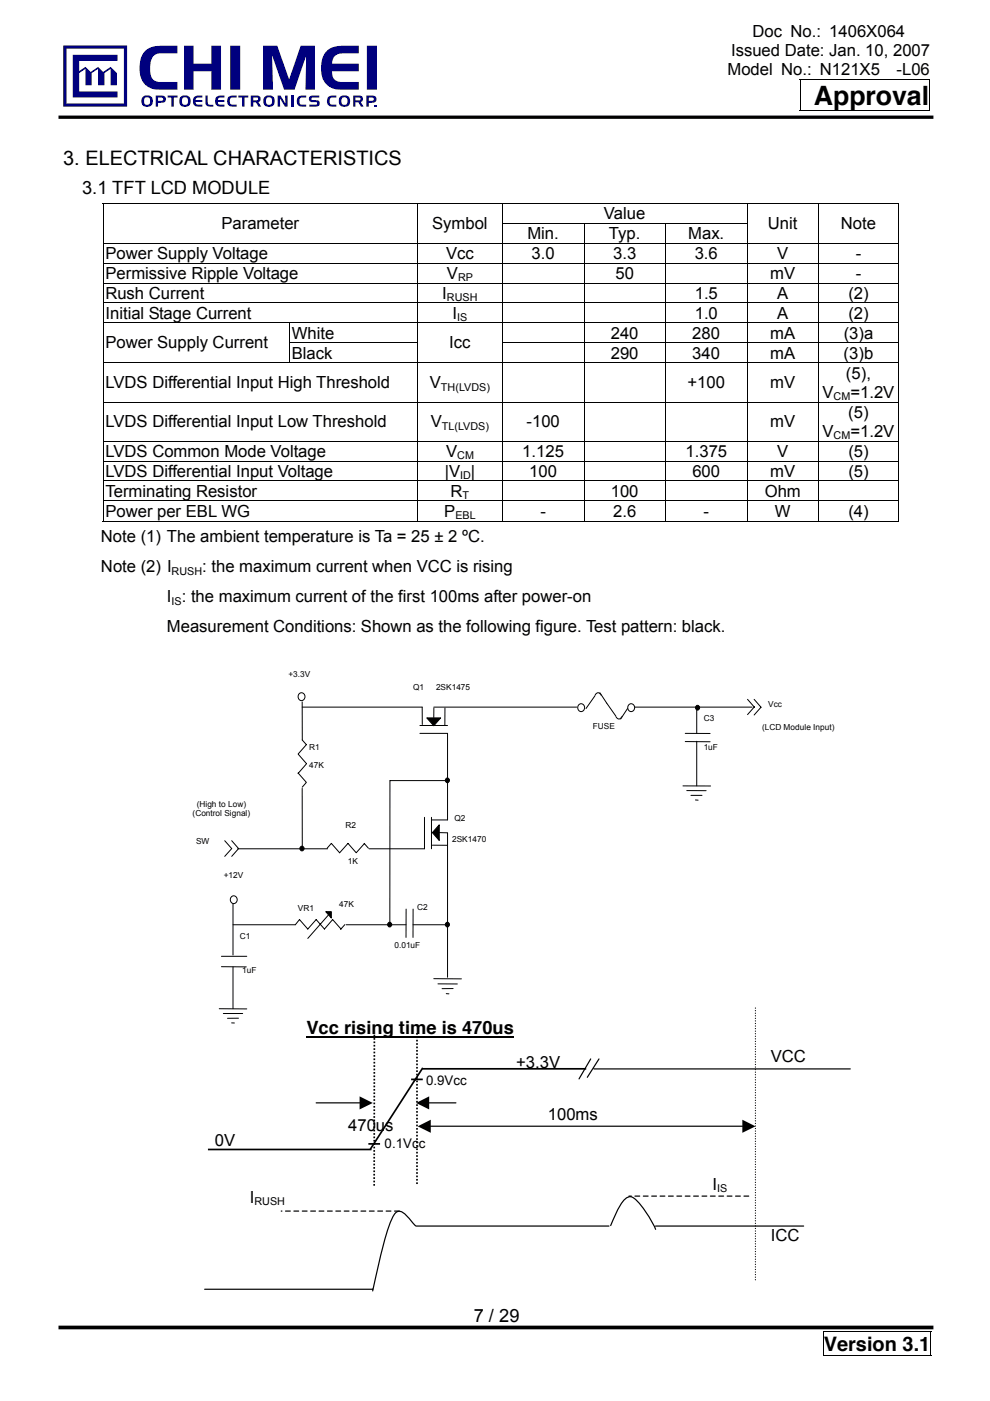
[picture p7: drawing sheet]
<svg xmlns="http://www.w3.org/2000/svg" width="210mm" height="297mm" viewBox="0 0 210 297" stroke-linecap="round" stroke-linejoin="round" font-family="sans-serif">
<path d="M169.6 16.8h.2v.1h-.2zM197 16.8h.2v.1h-.2zM169.6 23.4h.2v.2h-.2zM197 23.4h.2v.2h-.2zM174.5 282.3h.2v.1h-.2zM174.5 287.3h.2v.2h-.2zM197.3 282.3h.1v.1h-.1zM197.3 287.3h.1v.2h-.1z" fill="#000"/>
<path d="M169.6 16.8h27.6M169.7 16.9v6.5M197.1 16.9v6.5M169.6 23.5h27.6M174.5 282.4h22.9M174.5 287.4h22.9M174.6 282.4v4.9M197.3 282.4v4.9" fill="none" stroke="#000" stroke-width=".21"/>
<path d="M12.4 281.5h185.5" fill="none" stroke="#000" stroke-width=".78" stroke-linecap="butt"/>
<path d="M12.4 24.8h185.5" fill="none" stroke="#000" stroke-width=".7" stroke-linecap="butt"/>
<g fill="#00007e">
<path d="M30 21.4a1.26 1.26 0 0 1 2.5 0 1.26 1.26 0 0 1-2.5 0zM30.7 20.8l-.2 .6 .1 .4 .3 .4 .8-.1 .1-1a.69 .69 0 0 0-1.1-.3z" fill-rule="evenodd"/>
<path d="M33 20.3h1.6l.4 .1 .2 .5-.1 .4-.3 .4-1.3 .1v.8h-.5zM33.5 20.7v.7h.8l.3-.3v-.3l-.2-.1z" fill-rule="evenodd"/>
<path d="M35.5 20.3h2.2v.4h-.8v1.9h-.6v-1.9h-.8z" fill-rule="evenodd"/>
<path d="M38 21.4a1.25 1.25 0 0 1 2.5 0 1.25 1.25 0 0 1-2.5 0zM38.7 20.8l-.1 .9 .2 .4 .2 .1 .7-.1 .2-1a.68 .68 0 0 0-1.2-.3z" fill-rule="evenodd"/>
<path d="M41 20.7l.7-.4h1.2v.4h-1l-.4 .3v.2h1.4v.4h-1.4l.2 .5 1.2 .1v.4h-1.3a.97 .97 0 0 1-.7-.8z" fill-rule="evenodd"/>
<path d="M43.6 20.3h.4l.1 1.8 1.1 .1v.4l-1.2-.1-.4-.3z" fill-rule="evenodd"/>
<path d="M45.9 20.5l.7-.2h1v.4h-1l-.4 .3v.2h1.4v.4h-1.4l.1 .5 1.3 .1v.4l-1.5-.1a.98 .98 0 0 1-.5-1.2l.1-.4z" fill-rule="evenodd"/>
<path d="M48.5 20.5l.6-.2h1.1v.4h-1.2l-.3 .5v.6l.2 .3 1.3 .1v.4h-1.3a1.15 1.15 0 0 1-.7-.9v-.8z" fill-rule="evenodd"/>
<path d="M50.5 20.3h2.1v.4h-.7v1.9h-.6v-1.9h-.8z" fill-rule="evenodd"/>
<path d="M53.7 20.7v.6h.8l.3-.2-.3-.4zM53.2 20.3h1.4l.6 .2v.7l-.1 .3-.3 .1 .6 1h-.6l-.5-.9h-.6v.9h-.5z" fill-rule="evenodd"/>
<path d="M56 20.6l.6-.3h.9l.7 .5a1.48 1.48 0 0 1-.4 1.7l-1 .1a1.1 1.1 0 0 1-1-.9v-.6zM56.5 20.8l-.1 .9 .4 .5 .7-.1 .2-1a.69 .69 0 0 0-1.2-.3z" fill-rule="evenodd"/>
<path d="M58.9 20.3h.6l1 1.6v-1.6h.5v2.3h-.6l-1-1.8v1.8h-.5z" fill-rule="evenodd"/>
<path d="M63.2 20.6l.7-.3h1v.4h-1l-.4 .4v.7l.2 .3 1.2 .1v.4l-1.3-.1a.86 .86 0 0 1-.7-.8l.1-.7z" fill-rule="evenodd"/>
<path d="M65.6 20.5l.5-.2h1.6v.4h-1.5l-.2 .2 .2 .3 1.4 .1 .2 .4-.1 .6-.6 .3h-1.5v-.4l1.6-.1v-.3l-.1-.1h-1.1l-.3-.2-.2-.4z" fill-rule="evenodd"/>
<path d="M69.5 20.7l.6-.4h1.2v.4h-1.1l-.3 .5 .1 .8 .3 .2h1v.4l-1.3-.1a1.05 1.05 0 0 1-.7-.8z" fill-rule="evenodd"/>
<path d="M72.1 20.5l.4-.2 .7-.1a.95 .95 0 0 1 1 .7l.1 .6-.2 .5a.9 .9 0 0 1-.9 .6h-.4a.96 .96 0 0 1-1-.8l.1-.9zM72.5 20.8l-.1 .5v.5l.4 .4 .7-.1 .1-.2 .1-.7a.68 .68 0 0 0-.5-.5 .68 .68 0 0 0-.7 .1z" fill-rule="evenodd"/>
<path d="M75.4 20.7v.6l1-.2-.1-.4zM74.9 20.3h1.4l.6 .2v.8l-.4 .3 .6 1h-.6l-.5-.9h-.6v.9h-.5z" fill-rule="evenodd"/>
<path d="M77.7 20.3h1.6l.4 .2 .1 .3v.5l-.3 .4-1.3 .1v.8h-.5zM78.2 20.7v.7h.8l.2-.2v-.4z" fill-rule="evenodd"/>
<path d="M15.4 11.6h9.5v1.3h-8.1v2.2l1.3-.9 1.1 1.1 1.6-1.1 1.1 1.1 1.6-1.1 1.3 1.3v2.6h-1.3v-3.5l-1.4 .9v2.6h-1.3v-3.5l-1.4 .9v2.6h-1.3v-3.5l-1.3 .9v3.9h8.1v1.3h-9.5zM13.4 9.7h13.5v12.9h-13.5zM14.1 10.3v11.6h12.2v-11.6z" fill-rule="evenodd"/>
<path d="M30.9 10.6l.7-.4 1.5-.4 4.5-.1v1.6h-3.8a2.37 2.37 0 0 0-2 2.7v1.2a2.06 2.06 0 0 0 1.8 2.2h4v1.6h-3.7a4.1 4.1 0 0 1-3.4-1.3l-.8-1.7-.1-2.1 .3-1.8 .5-.8zM39 9.7h2v3.8h3.8v-3.8h2.1v9.3h-2.1v-3.9h-3.8v3.9h-2zM48.8 9.7h2.1v9.3h-2.1zM55.8 9.7h3l2.5 7.1 2.5-7.1h3v9.3h-2l.1-7.2-2.5 7.2h-2.2l-2.5-7.3 .2 7.3h-2.1zM69.4 10.6l.7-.4 1.5-.4 4.5-.1v1.6h-3.4a2.04 2.04 0 0 0-2.3 1.8v.4h5.7v1.6h-5.7a1.88 1.88 0 0 0 1.7 2.3h4v1.6h-3.8a3.9 3.9 0 0 1-4.2-3.8v-1.4l.2-1.3 .4-1zM77.8 9.7h2.1v9.3h-2.1z" fill-rule="evenodd"/>
</g>
<g fill="#00007e">
<path d="M61.8 20.3h.5v2.3h-.5z"/>
<path d="M79.3 22.2h.5v.4h-.5z"/>
</g>
<path d="M21.8 43h.1v.2h-.1zM21.8 47.2h.1v.2h-.1zM88.5 47.2h.1v.2h-.1zM173.5 47.2h.2v.2h-.2zM190.4 43h.2v.2h-.2zM190.4 47.2h.2v.2h-.2zM21.8 72.6h.1v.2h-.1zM190.4 110.4h.2v.2h-.2z" fill="#000"/>
<g fill="none" stroke="#000" stroke-width=".21">
<path d="M21.8 43.1h168.8M21.8 51.5h168.8M21.8 55.8h168.8M21.9 43.2v4M21.9 47.4v4.1M21.9 51.6v4.1M21.9 55.9v4M88.5 43.2v4M88.5 47.4v4.1M88.5 51.6v4.1M88.5 55.9v4M106.4 47.3h52.1"/>
<path d="M106.5 43.2v4M106.5 47.4v4.1M106.5 51.6v4.1M106.5 55.9v4M123.8 47.4v4.1M123.8 51.6v4.1M123.8 55.9v4M141.1 47.4v4.1M141.1 51.6v4.1M141.1 55.9v4M158.4 43.2v4M158.4 47.4v4.1"/>
<path d="M158.4 51.6v4.1M158.4 55.9v4M173.6 43.2v4M173.6 47.4v4.1M173.6 51.6v4.1M173.6 55.9v4M190.5 43.2v4M190.5 47.4v4.1M190.5 51.6v4.1M190.5 55.9v4M21.8 60h168.8M21.8 64.2h168.8"/>
<path d="M21.8 68.5h168.8M21.8 76.9h168.8M21.9 60.1v4.1M21.9 64.3v4.1M21.9 68.6v4M21.9 72.8v4.1M21.9 77v8.2M61.3 72.7h27.3M61.4 68.6v4M61.4 72.8v4.1M88.5 60.1v4.1M88.5 64.3v4.1"/>
<path d="M88.5 68.6v4M88.5 72.8v4.1M88.5 77v8.2M106.4 72.7h84.2M106.5 60.1v4.1M106.5 64.3v4.1M106.5 68.6v4M106.5 72.8v4.1M106.5 77v8.2M123.8 60.1v4.1M123.8 64.3v4.1M123.8 68.6v4"/>
<path d="M123.8 72.8v4.1M123.8 77v8.2M141.1 60.1v4.1M141.1 64.3v4.1M141.1 68.6v4M141.1 72.8v4.1M141.1 77v8.2M158.4 60.1v4.1M158.4 64.3v4.1M158.4 68.6v4M158.4 72.8v4.1M158.4 77v8.2"/>
<path d="M173.6 60.1v4.1M173.6 64.3v4.1M173.6 68.6v4M173.6 72.8v4.1M173.6 77v8.2M190.5 60.1v4.1M190.5 64.3v4.1M190.5 68.6v4M190.5 72.8v4.1M190.5 77v8.2M21.8 85.2h168.8M21.8 93.5h168.8"/>
<path d="M21.8 97.7h168.8M21.9 85.3v8.1M21.9 93.6v4.1M21.9 97.8v4.1M88.5 85.3v8.1M88.5 93.6v4.1M88.5 97.8v4.1M106.5 85.3v8.1M106.5 93.6v4.1M106.5 97.8v4.1M123.8 85.3v8.1M123.8 93.6v4.1"/>
<path d="M123.8 97.8v4.1M141.1 85.3v8.1M141.1 93.6v4.1M141.1 97.8v4.1M158.4 85.3v8.1M158.4 93.6v4.1M158.4 97.8v4.1M173.6 85.3v8.1M173.6 93.6v4.1M173.6 97.8v4.1M190.5 85.3v8.1M190.5 93.6v4.1"/>
<path d="M190.5 97.8v4.1M21.8 102h168.8M21.8 106.2h168.8M21.8 110.5h66.7M21.9 102.1v4M21.9 106.3v4.3M88.5 102.1v4M88.5 106.3v4.3M88.6 110.5h17.8M106.5 102.1v4M106.5 106.3v4.3M106.6 110.5h17.1"/>
<path d="M123.8 102.1v4M123.8 106.3v4.3M123.9 110.5h17.1M141.1 102.1v4M141.1 106.3v4.3M141.2 110.5h17.1M158.4 102.1v4M158.4 106.3v4.3M158.5 110.5h15M173.6 102.1v4M173.6 106.3v4.3M173.7 110.5h16.7"/>
<path d="M190.5 102.1v4M190.5 106.3v4.3M64.1 148.8v8.1l.9 1-1.8 2 1.8 2M64.1 149.9h25.4v3.7M89 155.5h5.9v18.3h-3.4M89 153.8h5.9M92 149.9h30.3M92 150.1v2M94.3 150.1v3.7M126.2 147.4l-2 2.8M127.2 146.9l1.5 2.2M134.5 149.9h25"/>
<path d="M145.3 155.5h5.3M145.3 157.2l5.3 .1M147.7 150.5v5M147.7 157.2v9.4M158.5 148.3l1.5 1.6M159.9 148.3l1.5 1.6-1.5 1.7M160 149.9l-1.5 1.6M47.6 178.2l1.5 1.7-1.5 1.7M49.1 178.2l1.5 1.7-1.5 1.7M50.4 180h19.1M63.2 163.9l1.8 2-.9 1M64.1 167.2v12.6"/>
<path d="M65 162l-1.8 2M77.2 178.8l.9 1M77.3 178.8l-1.8 2-1.7-2-1.8 2-1.7-2-.9 1M82.7 165.5h12.2M82.7 165.6v30.7M90 173.3v6.7h-11.7M91.5 173.3v6.7M91.7 179.2h3.2M93.1 176.5l1.8 .1M94.9 176.6v30.6M144.8 166.6h5.9M145.6 167.6h4.1"/>
<path d="M146.5 168.6h2.3M147.4 169.6l.6 .1M49.4 196.1h13.2l.9-1.1 1.8 2 1.7-2 1.8 2 1.7-2 1.8 2M49.4 191.6v10.9M69.7 194l-4.4 5M73.1 196l-.9 1M73.4 196.1h12.7M86.1 192.7v6.1M87.6 196.1h6.8M87.6 192.7v6.1M46.5 213.9h5.8M46.9 205h5.3"/>
<path d="M46.9 202.8h5.4M47.3 214.9h4.2M49.1 216.9h.6M49.4 205v8.9M50.6 215.9h-2.4M92 207.5h5.8M92.9 208.6h4.1M94.6 210.7h.6M96.1 209.6h-2.4"/>
<circle cx="63.9" cy="147.7" r=".78"/>
<circle cx="49.5" cy="190.7" r=".77"/>
</g>
<path d="M65 219.9h43.9" fill="none" stroke="#000" stroke-width=".4"/>
<g fill="#000" stroke="#000" stroke-width=".21">
<path d="M90.5 152.2h2.9l-1.4 1.7zM93.1 174.9v3.3l-1.4-1.7zM69.1 193.3h1.2v1.3z"/>
<circle cx="147.9" cy="150" r=".48"/>
<circle cx="64" cy="179.9" r=".47"/>
<circle cx="94.8" cy="165.4" r=".47"/>
<circle cx="82.6" cy="196" r=".47"/>
<circle cx="94.8" cy="196" r=".47"/>
</g>
<path d="M126.4 147.1a.62 .62 0 0 1 .6-.2 .62 .62 0 0 1 .5 .5l-.7 1-.6-1.1z" fill-rule="evenodd" fill="#fff"/>
<path d="M126.2 147.3a.65 .65 0 0 1 .7-.4 .65 .65 0 0 1 .6 .5" fill="none" stroke="#000" stroke-width=".21"/>
<g fill="#fff" stroke="#000" stroke-width=".21">
<circle cx="123.2" cy="150" r=".78"/>
<circle cx="133.8" cy="150" r=".78"/>
</g>
<path d="M128.7 149.1l1.9 2.8M133.1 150.2l-1.5 2.2" fill="none" stroke="#000" stroke-width=".21"/>
<path d="M131.2 150.9l.7 1a.65 .65 0 0 1-.6 .5 .65 .65 0 0 1-.7-.4z" fill-rule="evenodd" fill="#fff"/>
<path d="M131.9 151.9a.65 .65 0 0 1-.6 .5 .65 .65 0 0 1-.7-.4" fill="none" stroke="#000" stroke-width=".21"/>
<path d="M87.2 228.9h2.4M89.6 226.4l-11.1 17.3M89.6 226.6h34.7M44.1 243.7h34.7M78.1 242.5h2.5" fill="none" stroke="#000" stroke-width=".36"/>
<path d="M79.4 219.4l-.1 32.1M88.4 219v32.3" fill="none" stroke="#000" stroke-width=".36" stroke-dasharray=".4 .4" stroke-linecap="butt"/>
<path d="M67 233.8h9.3M90.9 233.8h5.8M91.3 238.8h66.1M125.2 224.5l-2.4 4.2M125.9 226.6h54.4M127 224.5l-2.5 3.9M129.1 259.9h-40.9l-1.2-1.3a4.2 4.2 0 0 0-2.3-1.8 2.63 2.63 0 0 0-1.8 2 100.5 100.5 0 0 0-3.9 14.9M129.5 259.8l1.3-3a6.5 6.5 0 0 1 2.4-3 2.24 2.24 0 0 1 2.3 1.3l1.9 2.6 1.6 2.9M139 259.9h31.4M43.4 273.3h35.6" fill="none" stroke="#000" stroke-width=".25"/>
<path d="M76.2 232.5l2.8 1.3-2.8 1.4zM88.2 233.8l2.8-1.3v2.7zM88.6 238.8l2.7-1.4v2.8zM157.4 237.4l2.8 1.4-2.8 1.4z" fill="#000"/>
<path d="M84.7 256.8h-25.1M158.7 253.6h-25.4" fill="none" stroke="#000" stroke-width=".25" stroke-dasharray="1 .8"/>
<path d="M160.2 213.7v57.9" fill="none" stroke="#000" stroke-width=".25" stroke-dasharray="0 .5"/>
<text font-size="5.7" x="172.6" y="22.2">Approval</text>
<g font-size="4.2">
<text x="13.4" y="35">3. ELECTRICAL CHARACTERISTICS</text>
<text x="174.7" y="286.4">Version 3.1</text>
</g>
<g font-size="3.9">
<text x="17.4" y="41.2">3.1 TFT LCD MODULE</text>
<text x="65" y="219.3">Vcc rising time is 470us</text>
<text x="100.4" y="280.4">7 / 29</text>
</g>
<g font-size="3.5">
<text x="155" y="11.9">Issued Date: Jan. 10, 2007</text>
<text x="159.6" y="7.9">Doc No.: 1406X064</text>
<text x="154.2" y="16">Model No.: N121X5</text>
<text x="190.1" y="16">-L06</text>
<text x="128.1" y="46.4">Value</text>
<text x="46.9" y="48.5">Parameter</text>
<text x="91.6" y="48.5">Symbol</text>
<text x="111.8" y="50.7">Min.</text>
<text x="129.1" y="50.7">Typ.</text>
<text x="145.9" y="50.7">Max.</text>
<text x="162.8" y="48.5">Unit</text>
<text x="178.3" y="48.5">Note</text>
<text x="22.4" y="54.9">Power Supply Voltage</text>
<text x="22.4" y="59.1">Permissive Ripple Voltage</text>
<text x="94.6" y="54.9">Vcc</text>
<text x="94.8" y="59.1">V</text>
<text x="112.7" y="54.9">3.0</text>
<text x="130" y="54.9">3.3</text>
<text x="130.5" y="59.1">50</text>
<text x="147.3" y="54.9">3.6</text>
<text x="163.3" y="59.1">mV</text>
<text x="164.8" y="54.9">V</text>
<text x="181.4" y="54.9">-</text>
<text x="181.4" y="59.1">-</text>
<text x="22.4" y="63.4">Rush Current</text>
<text x="93.8" y="63.4">I</text>
<text x="147.3" y="63.4">1.5</text>
<text x="164.8" y="63.4">A</text>
<text x="179.9" y="63.4">(2)</text>
<text x="22.4" y="67.6">Initial Stage Current</text>
<text x="61.9" y="71.8">White</text>
<text x="95.9" y="67.6">I</text>
<text x="129.5" y="71.8">240</text>
<text x="146.8" y="71.8">280</text>
<text x="147.3" y="67.6">1.0</text>
<text x="163.3" y="71.8">mA</text>
<text x="164.8" y="67.6">A</text>
<text x="178.9" y="71.8">(3)a</text>
<text x="179.9" y="67.6">(2)</text>
<text x="22.4" y="73.9">Power Supply Current</text>
<text x="61.9" y="76.1">Black</text>
<text x="95.2" y="73.9">Icc</text>
<text x="129.5" y="76.1">290</text>
<text x="146.8" y="76.1">340</text>
<text x="163.3" y="76.1">mA</text>
<text x="178.9" y="76.1">(3)b</text>
<text x="22.4" y="82.3">LVDS Differential Input High Threshold</text>
<text x="91.1" y="82.3">V</text>
<text x="145.8" y="82.3">+100</text>
<text x="163.3" y="82.3">mV</text>
<text x="179.4" y="80.3">(5),</text>
<text x="174.4" y="84.3">V</text>
<text x="179.9" y="88.6">(5)</text>
<text x="180.3" y="84.3">=1.2V</text>
<text x="22.4" y="90.6">LVDS Differential Input Low Threshold</text>
<text x="91.3" y="90.6">V</text>
<text x="111.6" y="90.6">-100</text>
<text x="163.3" y="90.6">mV</text>
<text x="174.4" y="92.6">V</text>
<text x="180.3" y="92.6">=1.2V</text>
<text x="22.4" y="96.9">LVDS Common Mode Voltage</text>
<text x="22.4" y="101.1">LVDS Differential Input Voltage</text>
<text x="94.3" y="101.1">|V |</text>
<text x="94.6" y="96.9">V</text>
<text x="110.7" y="96.9">1.125</text>
<text x="112.2" y="101.1">100</text>
<text x="145.3" y="96.9">1.375</text>
<text x="146.8" y="101.1">600</text>
<text x="163.3" y="101.1">mV</text>
<text x="164.8" y="96.9">V</text>
<text x="179.9" y="101.1">(5)</text>
<text x="179.9" y="96.9">(5)</text>
<text x="22.4" y="105.3">Terminating Resistor</text>
<text x="95.5" y="105.3">R</text>
<text x="129.5" y="105.3">100</text>
<text x="162.1" y="105.3">Ohm</text>
<text x="22.4" y="109.6">Power per EBL WG</text>
<text x="94.2" y="109.6">P</text>
<text x="114.6" y="109.6">-</text>
<text x="130" y="109.6">2.6</text>
<text x="149.2" y="109.6">-</text>
<text x="164.3" y="109.6">W</text>
<text x="179.9" y="109.6">(4)</text>
<text x="21.4" y="115">Note (1) The ambient temperature is Ta = 25 ± 2 ºC.</text>
<text x="21.4" y="121.3">Note (2) I</text>
<text x="42.9" y="121.3">: the maximum current when VCC is rising</text>
<text x="35.4" y="127.7">I : the maximum current of the first 100ms after power-on</text>
<text x="35.4" y="134">Measurement Conditions: Shown as the following figure. Test pattern: black.</text>
<text x="109.4" y="226.5">+3.3V</text>
<text x="163.4" y="225.3">VCC</text>
<text x="73.8" y="239.9">470us</text>
<text x="116.1" y="237.4">100ms</text>
<text x="45.6" y="243">0V</text>
<text x="53" y="255">I</text>
<text x="151.1" y="252.2">I</text>
<text x="163.4" y="263">ICC</text>
</g>
<g font-size="2.8">
<text x="90.3" y="230.1">0.9Vcc</text>
<text x="81.6" y="243.5">0.1Vcc</text>
</g>
<g font-size="2.3">
<text x="97.1" y="59.6">RP</text>
<text x="94.8" y="63.9">RUSH</text>
<text x="96.9" y="68.1">IS</text>
<text x="93.5" y="82.8">TH(LVDS)</text>
<text x="176.7" y="84.9">CM</text>
<text x="93.7" y="91.1">TL(LVDS)</text>
<text x="176.7" y="93.2">CM</text>
<text x="96.9" y="97.4">CM</text>
<text x="97.6" y="101.6">ID</text>
<text x="98.1" y="105.9">T</text>
<text x="96.5" y="110.1">EBL</text>
<text x="36.4" y="121.9">RUSH</text>
<text x="36.4" y="128.2">IS</text>
<text x="54" y="255.6">RUSH</text>
<text x="152" y="252.7">IS</text>
</g>
<g font-size="1.8">
<text x="61.2" y="143.4">+3.3V</text>
<text x="87.6" y="146.2">Q1</text>
<text x="92.5" y="146.2">2SK1475</text>
<text x="162.9" y="149.9">Vcc</text>
<text x="125.7" y="154.6">FUSE</text>
<text x="149.2" y="152.9">C3</text>
<text x="161.6" y="154.9">(LCD Module Input)</text>
<text x="65.6" y="159">R1</text>
<text x="149.2" y="159">1uF</text>
<text x="65.6" y="162.9">47K</text>
<text x="40.8" y="173">(Control Signal)</text>
<text x="41.7" y="171">(High to Low)</text>
<text x="41.6" y="179">SW</text>
<text x="73.2" y="175.5">R2</text>
<text x="95.9" y="178.5">2SK1470</text>
<text x="96.4" y="174">Q2</text>
<text x="73.8" y="183.2">1K</text>
<text x="47.5" y="186.2">+12V</text>
<text x="63.2" y="193.2">VR1</text>
<text x="71.9" y="192.4">47K</text>
<text x="88.4" y="192.9">C2</text>
<text x="50.9" y="199.1">C1</text>
<text x="83.7" y="201">0.01uF</text>
<text x="51.4" y="206.3">1uF</text>
</g>
</svg>
